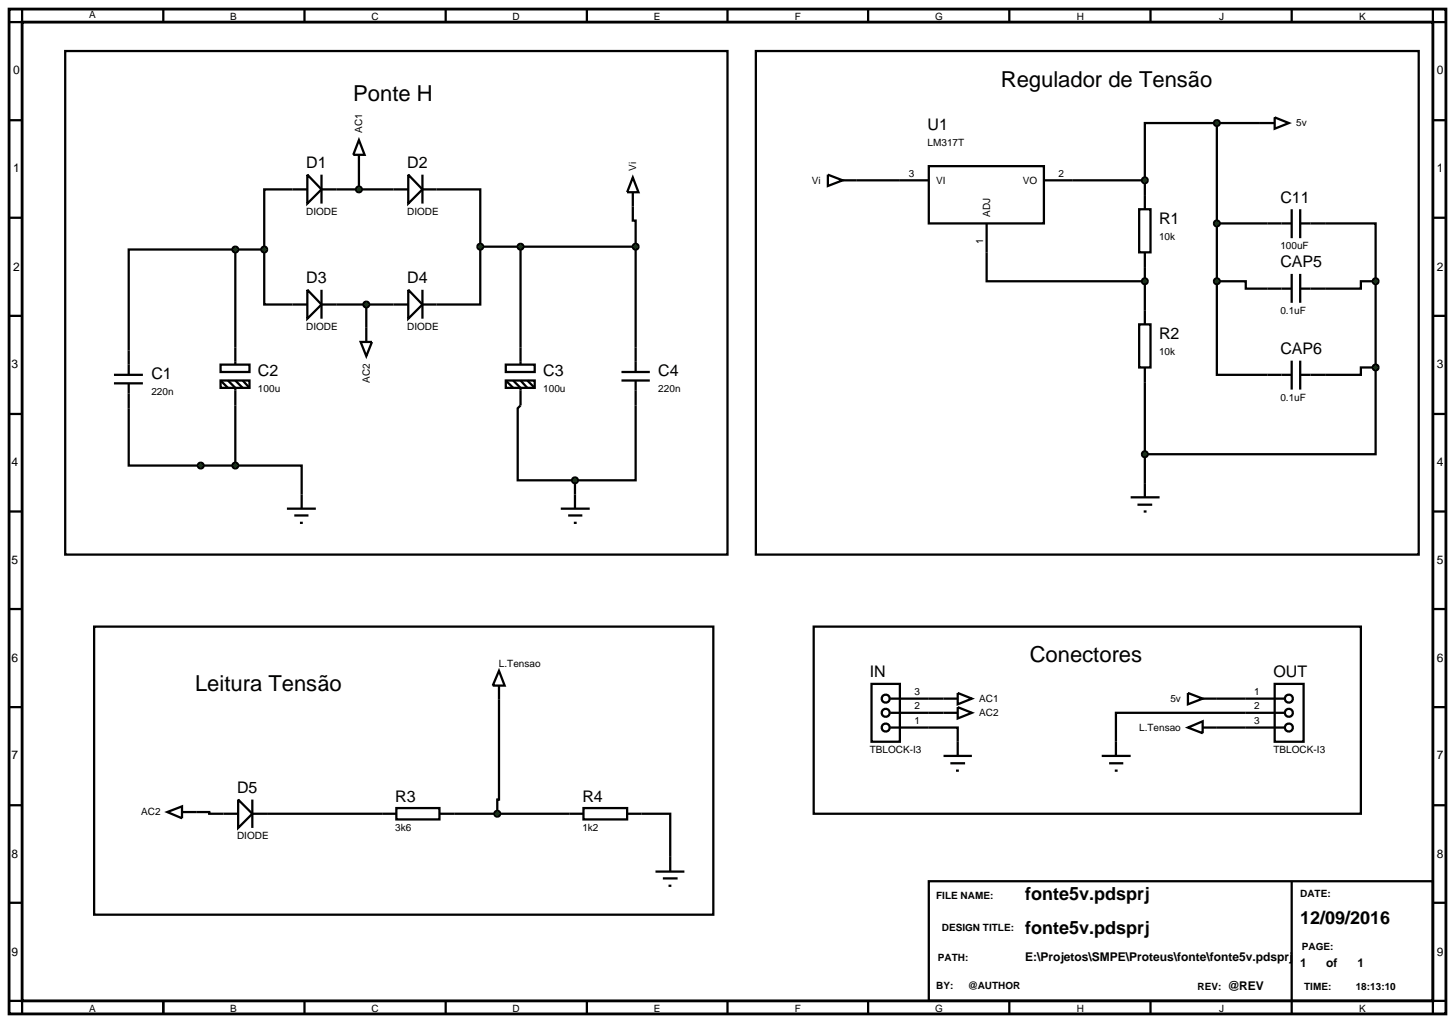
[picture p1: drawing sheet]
<svg xmlns="http://www.w3.org/2000/svg" width="257mm" height="180mm" viewBox="0 0 257 180" stroke-linecap="round" stroke-linejoin="round" font-family="sans-serif">
<path d="M1.6 1.6h253.4v177.2h-253.4zM3.9 3.9h248.8v172.6h-248.8z" fill="none" stroke="#000" stroke-width=".5"/>
<g fill="none" stroke="#000" stroke-width=".4">
<path d="M3.9 1.6v2.3h-2.3M28.8 1.6v2.3M53.7 1.6v2.3M78.6 1.6v2.3M103.5 1.6v2.3M128.3 1.6v2.3M153.1 1.6v2.3M178 1.6v2.3M202.9 1.6v2.3M227.8 1.6v2.3M252.7 1.6v2.3h2.3M1.6 21.2h2.3"/>
<path d="M1.6 38.4h2.3M54.2 33.4h-7.6v10.6M54.2 30.8l2.5 2.6-2.5 2.5zM56.7 33.4h15.3M56.7 30.8v5.1M63.3 29.8v3.6M72 30.8l2.5 2.6-2.5 2.5zM74.5 33.4h10.2v10.1M74.5 30.8v5.1M111.6 36.4v2.5h.5v4.6M151.1 31.8h12.7M163.8 29.3h20.3v10.1h-20.3z"/>
<path d="M174 39.4v10.2h27.9M184.1 31.8h17.8M201.9 31.8v2.6M214.6 21.7h-12.7v10.1M214.6 21.7h7.6M214.6 21.7v27.9M214.6 39.4h8.9M233.7 39.4h8.9v10.2M252.7 21.2h2.3M252.7 38.4h2.3M1.6 55.7h2.3M41.5 44h-18.8v17.8"/>
<path d="M41.5 44v20.3M41.5 44h5.1M46.6 44v9.7h7.6M54.2 51.1l2.5 2.6-2.5 2.5zM56.7 53.7h15.3M56.7 51.1v5.1M64.6 53.7v4M72 51.1l2.5 2.6-2.5 2.5zM74.5 51.1v5.1M84.7 43.5v10.2h-10.2M84.7 43.5h27.4M91.8 43.5v17.8"/>
<path d="M112.1 43.5v17.8M201.9 47.1v7.6M214.6 49.6v16.5h8.9M214.6 49.6h5.1v1.3h3.8M242.6 49.6h-2.6v1.3h-6.3M242.6 49.6v15.2M252.7 55.7h2.3M1.6 73h2.3M22.7 72v10.1h18.8M38.9 64.3h5.1v1.3h-5.1zM38.9 67.1h5.1v1.3h-5.1zM38.9 67.1l1.3 1.3"/>
<path d="M40.2 67.1l1.3 1.3v13.7M41.5 67.1l1.3 1.3M42.8 67.1l1.2 1.3M91.8 71.5l-.5 .5v12.7h10.1M112.1 71.5v13.2h-10.7M201.9 67.4v17.8M242.6 64.8v15.3h-40.7M242.6 64.8h-2.6v1.3h-6.3M252.7 73h2.3M1.6 90.2h2.3M41.5 82.1h11.7v5.1M101.4 84.7v2.5"/>
<path d="M252.7 90.2h2.3M1.6 107.4h2.3M252.7 107.4h2.3M1.6 124.7h2.3M88 123.4v17.6h-.3v2.5M163.8 128.3h5.1v2.5M163.8 125.7h2.6M163.8 123.2h2.6M214.6 123.2h5.1M214.6 128.3h5.1M219.7 125.7h-22.9v5.1M252.7 124.7h2.3"/>
<path d="M1.6 142h2.3M1.6 159.2h2.3M34.6 143.2h2.3v.3h2.5M47.1 143.5h20.3M80.1 143.5h20.3M113.1 143.5h5.1v7.6M163.8 155.4h88.9v21.1h-88.9zM227.8 155.4v23.4M252.7 142h2.3M252.7 159.2h2.3M1.6 176.5h2.3v2.3M28.8 176.5v2.3"/>
<path d="M53.7 176.5v2.3M78.6 176.5v2.3M103.5 176.5v2.3M128.3 176.5v2.3M153.1 176.5v2.3M178 176.5v2.3M202.9 176.5v2.3M255 176.5h-2.3v2.3"/>
</g>
<path d="M84.4 43.1l.3-.1-.5 .5zM84.7 43l.3 .1 .2 .4zM84.7 44l.5-.5-.2 .4zM84.2 43.5l.5 .5-.3-.1z" fill="#004000" stroke="#000" stroke-width=".4"/>
<path d="M84.7 43l.5 .5-.5 .5-.5-.5z" fill="#004000"/>
<path d="M63.3 24.7l1 2.6h-2zM63.3 27.3v2.5M64.6 57.7v2.6M63.6 60.3h2l-1 2.5z" fill="none" stroke="#000" stroke-width=".4"/>
<g fill="#004000" stroke="#000" stroke-width=".4">
<path d="M64.2 53.4l.4-.2-.5 .5zM64.6 53.2l.3 .1 .2 .4zM65.1 53.7l-.2 .4-.3 .1zM64.1 53.7l.5 .5-.4-.2z"/>
<path d="M63 33l.3-.1-.5 .5zM63.3 32.9l.4 .2 .1 .3zM63.3 33.9l.5-.5-.1 .3zM62.8 33.4l.5 .5-.3-.1z"/>
</g>
<g fill="#004000">
<path d="M64.1 53.7l.5-.5 .5 .5-.5 .5z"/>
<path d="M62.8 33.4l.5-.5 .5 .5-.5 .5z"/>
</g>
<path d="M20.1 66.1h5.1M20.1 67.6h5.1M22.7 61.8v4.3M22.7 67.6v4.4" fill="none" stroke="#000" stroke-width=".4"/>
<g fill="#004000" stroke="#000" stroke-width=".4">
<path d="M46.2 43.7l.4-.2-.5 .5zM46.6 43.5l.3 .1 .2 .4zM46.6 44.5l.5-.5-.2 .4zM46.1 44l.5 .5-.4-.2z"/>
<path d="M41.1 43.7l.4-.2-.5 .5zM41.5 43.5l.4 .2 .1 .3zM42 44l-.1 .3-.4 .2zM41 44l.5 .5-.3-.1z"/>
</g>
<g fill="#004000">
<path d="M46.6 43.5l.5 .5-.5 .5-.5-.5z"/>
<path d="M41 44l.5-.5 .5 .5-.5 .5z"/>
</g>
<path d="M89.2 64.3h5.1v1.3h-5.1zM89.2 67.1h5.1v1.3h-5.1zM89.2 67.1l1.3 1.3M90.5 67.1l1.3 1.3v3.1M91.8 61.3v3M91.8 67.1l1.2 1.3M93 67.1l1.3 1.3M109.6 67.1h5M109.6 65.6h5M112.1 61.3v4.3M112.1 67.1v4.4" fill="none" stroke="#000" stroke-width=".4"/>
<g fill="#004000" stroke="#000" stroke-width=".4">
<path d="M91.5 43.1l.3-.1-.5 .5zM91.8 43l.3 .1 .2 .4zM91.8 44l.5-.5-.2 .4zM91.3 43.5l.5 .5-.3-.1z"/>
<path d="M111.7 43.2l.4-.2-.5 .5zM112.1 43l.3 .1 .2 .4zM112.6 43.5l-.2 .4-.3 .1zM111.6 43.5l.5 .5-.3-.1z"/>
</g>
<g fill="#004000">
<path d="M91.8 43l.5 .5-.5 .5-.5-.5z"/>
<path d="M111.6 43.5l.5-.5 .5 .5-.5 .5z"/>
</g>
<g fill="none" stroke="#000" stroke-width=".4">
<path d="M98.9 89.7h5.1M100.2 90.9h2.5M101.2 92.2h.5M101.4 87.2v2.5M153.7 120.6h5v10.2h-5zM157 128.3h6.8M157 125.7h6.8M157 123.2h6.8M166.4 125.7h2.5M166.4 123.2h2.5M168.9 124.7l2.5 1-2.5 1zM168.9 122.2l2.5 1-2.5 1z"/>
<circle cx="156.2" cy="125.7" r=".7"/>
<circle cx="156.2" cy="128.3" r=".7"/>
<circle cx="156.2" cy="123.2" r=".7"/>
</g>
<path d="M101 84.4l.4-.2-.5 .5zM101.4 84.2l.4 .2 .1 .3zM101.9 84.7l-.1 .3-.4 .2zM100.9 84.7l.5 .5-.4-.2z" fill="#004000" stroke="#000" stroke-width=".4"/>
<path d="M100.9 84.7l.5-.5 .5 .5-.5 .5z" fill="#004000"/>
<path d="M200.9 36.9h2v7.6h-2zM201.9 34.4v2.5M200.9 57.2h2v7.6h-2zM201.9 44.5v2.6M201.9 54.7v2.5M201.9 64.8v2.6M199.4 87.7h5.1M200.6 89h2.6M201.7 90.2h.5M201.9 85.2v2.5" fill="none" stroke="#000" stroke-width=".4"/>
<path d="M201.5 49.3l.4-.2-.5 .5zM201.9 49.1l.4 .2 .1 .3zM202.4 49.6l-.1 .3-.4 .2zM201.4 49.6l.5 .5-.4-.2z" fill="#004000" stroke="#000" stroke-width=".4"/>
<path d="M201.4 49.6l.5-.5 .5 .5-.5 .5z" fill="#004000"/>
<path d="M222.2 21.7h2.6M224.8 20.7l2.5 1-2.5 1z" fill="none" stroke="#000" stroke-width=".4"/>
<path d="M201.6 31.4l.3-.1-.5 .5zM201.9 31.3l.4 .2 .1 .3zM202.4 31.8l-.1 .3-.4 .2zM201.4 31.8l.5 .5-.4-.2z" fill="#004000" stroke="#000" stroke-width=".4"/>
<path d="M201.9 31.3l.5 .5-.5 .5-.5-.5z" fill="#004000"/>
<path d="M50.6 89.7h5.1M51.9 90.9h2.5M52.9 92.2h.5M53.2 87.2v2.5M194.3 133.3h5.1M195.6 134.6h2.5M196.6 135.9h.5M196.8 130.8v2.5M209.5 122.2l2.6 1-2.6 1zM212.1 123.2h2.5" fill="none" stroke="#000" stroke-width=".4"/>
<g fill="#004000" stroke="#000" stroke-width=".4">
<path d="M35 81.8l.4-.2-.5 .5zM35.4 81.6l.3 .1 .2 .4zM35.9 82.1l-.2 .4-.3 .1zM34.9 82.1l.5 .5-.4-.2z"/>
<path d="M41.1 81.8l.4-.2-.5 .5zM41.5 81.6l.4 .2 .1 .3zM42 82.1l-.1 .3-.4 .2zM41 82.1l.5 .5-.3-.1z"/>
</g>
<g fill="#004000">
<path d="M34.9 82.1l.5-.5 .5 .5-.5 .5z"/>
<path d="M41 82.1l.5-.5 .5 .5-.5 .5z"/>
</g>
<path d="M223.5 39.4h4.3M227.8 36.9v5.1M229.3 36.9v5.1M229.3 39.4h4.4M223.5 50.9h4.3M227.8 48.3v5.1M229.3 48.3v5.1M229.3 50.9h4.4M223.5 66.1h4.3M227.8 63.6v5.1M229.3 63.6v5.1M229.3 66.1h4.4" fill="none" stroke="#000" stroke-width=".4"/>
<g fill="#004000" stroke="#000" stroke-width=".4">
<path d="M201.5 79.8l.4-.2-.5 .5zM201.9 79.6l.4 .2 .1 .3zM202.4 80.1l-.1 .3-.4 .2zM201.4 80.1l.5 .5-.4-.2z"/>
<path d="M242.2 64.5l.4-.2-.5 .5zM242.6 64.3l.4 .2 .1 .3zM243.1 64.8l-.1 .3-.4 .2zM242.1 64.8l.5 .5-.4-.2z"/>
<path d="M242.2 49.3l.4-.2-.5 .5zM242.6 49.1l.4 .2 .1 .3zM243.1 49.6l-.1 .3-.4 .2zM242.1 49.6l.5 .5-.4-.2z"/>
<path d="M214.3 21.3l.3-.1-.5 .5zM214.6 21.2l.4 .2 .1 .3zM214.6 22.2l.5-.5-.1 .3zM214.1 21.7l.5 .5-.4-.2z"/>
<path d="M214.2 49.3l.4-.2-.5 .5zM214.6 49.1l.4 .2 .1 .3zM215.1 49.6l-.1 .3-.4 .2zM214.1 49.6l.5 .5-.4-.2z"/>
<path d="M214.2 39.1l.4-.2-.5 .5zM214.6 38.9l.4 .2 .1 .3zM215.1 39.4l-.1 .3-.4 .2zM214.1 39.4l.5 .5-.4-.2z"/>
</g>
<g fill="#004000">
<path d="M201.4 80.1l.5-.5 .5 .5-.5 .5z"/>
<path d="M242.1 64.8l.5-.5 .5 .5-.5 .5z"/>
<path d="M242.1 49.6l.5-.5 .5 .5-.5 .5z"/>
<path d="M214.6 21.2l.5 .5-.5 .5-.5-.5z"/>
<path d="M214.1 49.6l.5-.5 .5 .5-.5 .5z"/>
<path d="M214.1 39.4l.5-.5 .5 .5-.5 .5z"/>
</g>
<g fill="none" stroke="#000" stroke-width=".4">
<path d="M39.4 143.5h2.6M42 141l2.5 2.5-2.5 2.5zM44.5 141v5M44.5 143.5h2.6M67.4 143.5h2.5M69.9 142.5h7.6v2h-7.6zM77.5 143.5h2.6M100.4 143.5h2.5M102.9 142.5h7.7v2h-7.7zM110.6 143.5h2.5M115.6 153.7h5.1M116.9 154.9h2.6"/>
<path d="M117.9 156.2h.5M118.2 151.1v2.6"/>
</g>
<path d="M87.4 143.1l.3-.1-.5 .5zM87.7 143l.3 .1 .2 .4zM87.7 144l.5-.5-.2 .4zM87.2 143.5l.5 .5-.3-.1z" fill="#004000" stroke="#000" stroke-width=".4"/>
<path d="M87.7 143l.5 .5-.5 .5-.5-.5z" fill="#004000"/>
<g fill="none" stroke="#000" stroke-width=".4">
<path d="M11.5 9h116.8v88.8h-116.8zM133.3 9h116.9v88.8h-116.9zM111.6 31.3l1 2.6h-2zM111.6 33.9v2.5M146 30.8l2.6 1-2.6 1zM148.6 31.8h2.5M16.6 110.5h109.2v50.8h-109.2zM88 118.3l1 2.6h-2.1zM143.5 110.5h96.5v33h-96.5zM88 120.9v2.5M166.4 133.3h5M167.6 134.6h2.6"/>
<path d="M168.6 135.9h.5M168.9 130.8v2.5M209.5 128.3l2.6-1.1v2.1zM212.1 128.3h2.5M219.7 123.2h6.8M219.7 125.7h6.8M219.7 128.3h6.8M224.8 120.6h5.1v10.2h-5.1zM29.5 143.2l2.6-1v2.1zM32.1 143.2h2.5"/>
<circle cx="227.3" cy="125.7" r=".7"/>
<circle cx="227.3" cy="128.3" r=".7"/>
<circle cx="227.3" cy="123.2" r=".7"/>
</g>
<g font-size="3.9">
<text x="62.3" y="17.8">Ponte H</text>
<text x="176.5" y="15.3">Regulador de Tensão</text>
<text x="181.6" y="116.8">Conectores</text>
<text x="34.4" y="121.9">Leitura Tensão</text>
</g>
<g font-size="3.2">
<text x="180.8" y="158.8">fonte5v.pdsprj</text>
<text x="180.8" y="164.7">fonte5v.pdsprj</text>
<text x="229.3" y="162.9">12/09/2016</text>
</g>
<g font-size="2.8">
<text x="163.6" y="23">U1</text>
<text x="54" y="29.7">D1</text>
<text x="71.8" y="29.7">D2</text>
<text x="225.8" y="35.8">C11</text>
<text x="204.4" y="39.5">R1</text>
<text x="225.8" y="47.2">CAP5</text>
<text x="54" y="50">D3</text>
<text x="71.8" y="50">D4</text>
<text x="204.4" y="59.8">R2</text>
<text x="225.8" y="62.5">CAP6</text>
<text x="26.7" y="66.9">C1</text>
<text x="45.5" y="66.4">C2</text>
<text x="95.8" y="66.4">C3</text>
<text x="116.1" y="66.4">C4</text>
<text x="153.4" y="119.5">IN</text>
<text x="224.6" y="119.5">OUT</text>
<text x="41.8" y="139.8">D5</text>
<text x="69.7" y="141.4">R3</text>
<text x="102.7" y="141.4">R4</text>
</g>
<g font-size="2.1">
<text x="2.3" y="13.1">0</text>
<text x="253.4" y="13.1">0</text>
<text x="2.3" y="30.4">1</text>
<text x="253.4" y="30.4">1</text>
<text x="2.3" y="47.7">2</text>
<text x="253.4" y="47.7">2</text>
<text x="2" y="64.9">3</text>
<text x="253.4" y="64.9">3</text>
<text x="2" y="82.2">4</text>
<text x="253.4" y="82.2">4</text>
<text x="2" y="99.4">5</text>
<text x="253.4" y="99.4">5</text>
<text x="2" y="116.7">6</text>
<text x="253.4" y="116.7">6</text>
<text x="2" y="133.9">7</text>
<text x="253.4" y="133.9">7</text>
<text x="2" y="151.2">8</text>
<text x="253.4" y="151.2">8</text>
<text x="2" y="168.5">9</text>
<text x="180.8" y="169.5">E:\Projetos\SMPE\Proteus\fonte\fonte5v.pdsprj</text>
<text x="229.3" y="170.5">1</text>
<text x="233.9" y="170.5">of</text>
<text x="239.4" y="170.5">1</text>
<text x="253.4" y="168.5">9</text>
<text x="216.5" y="174.6">@REV</text>
</g>
<g font-size="1.8">
<text x="15.7" y="3.2">A</text>
<text x="40.6" y="3.5">B</text>
<text x="65.5" y="3.5">C</text>
<text x="90.4" y="3.5">D</text>
<text x="115.3" y="3.5">E</text>
<text x="140.2" y="3.5">F</text>
<text x="164.9" y="3.5">G</text>
<text x="189.9" y="3.5">H</text>
<text x="215" y="3.5">J</text>
<text x="239.7" y="3.5">K</text>
<text x="63.9" y="23.4" transform="rotate(-90 63.9 23.4)">AC1</text>
<text x="228.6" y="22.3">5v</text>
<text x="163.6" y="25.8">LM317T</text>
<text x="112.2" y="30.1" transform="rotate(-90 112.2 30.1)">Vi</text>
<text x="143.2" y="32.4">Vi</text>
<text x="160.3" y="31.2">3</text>
<text x="165.1" y="32.4">VI</text>
<text x="180.4" y="32.4">VO</text>
<text x="186.7" y="31.2">2</text>
<text x="54" y="37.9">DIODE</text>
<text x="71.8" y="37.9">DIODE</text>
<text x="174.6" y="38.2" transform="rotate(-90 174.6 38.2)">ADJ</text>
<text x="173.4" y="43" transform="rotate(-90 173.4 43)">1</text>
<text x="204.4" y="42.3">10k</text>
<text x="225.8" y="44">100uF</text>
<text x="54" y="58.2">DIODE</text>
<text x="71.8" y="58.2">DIODE</text>
<text x="225.8" y="55.4">0.1uF</text>
<text x="204.4" y="62.6">10k</text>
<text x="26.7" y="69.7">220n</text>
<text x="45.5" y="69.2">100u</text>
<text x="65.2" y="67.5" transform="rotate(-90 65.2 67.5)">AC2</text>
<text x="95.8" y="69.2">100u</text>
<text x="116.1" y="69.2">220n</text>
<text x="225.8" y="70.7">0.1uF</text>
<text x="88" y="117.7">L.Tensao</text>
<text x="161.3" y="125.1">2</text>
<text x="161.3" y="122.6">3</text>
<text x="172.7" y="123.8">AC1</text>
<text x="206.4" y="123.8">5v</text>
<text x="221.2" y="122.6">1</text>
<text x="221.2" y="125.1">2</text>
<text x="161.3" y="127.7">1</text>
<text x="172.7" y="126.3">AC2</text>
<text x="200.9" y="128.9">L.Tensao</text>
<text x="221.2" y="127.7">3</text>
<text x="153.4" y="132.8">TBLOCK-I3</text>
<text x="224.6" y="132.8">TBLOCK-I3</text>
<text x="24.9" y="143.8">AC2</text>
<text x="41.8" y="148">DIODE</text>
<text x="69.7" y="146.5">3k6</text>
<text x="102.7" y="146.5">1k2</text>
<text x="165.1" y="158.6">FILE NAME:</text>
<text x="229.3" y="158.1">DATE:</text>
<text x="166.1" y="164.2">DESIGN TITLE:</text>
<text x="229.6" y="167.5">PAGE:</text>
<text x="165.4" y="169.5">PATH:</text>
<text x="15.7" y="178.4">A</text>
<text x="40.6" y="178.4">B</text>
<text x="65.5" y="178.4">C</text>
<text x="90.4" y="178.4">D</text>
<text x="115.3" y="178.4">E</text>
<text x="140.2" y="178.4">F</text>
<text x="164.9" y="178.4">G</text>
<text x="165.1" y="174.4">BY:</text>
<text x="170.7" y="174.4">@AUTHOR</text>
<text x="189.9" y="178.4">H</text>
<text x="211.2" y="174.6">REV:</text>
<text x="215" y="178.4">J</text>
<text x="230" y="174.6">TIME:</text>
<text x="239.1" y="174.6">18:13:10</text>
<text x="239.7" y="178.4">K</text>
</g>
</svg>
